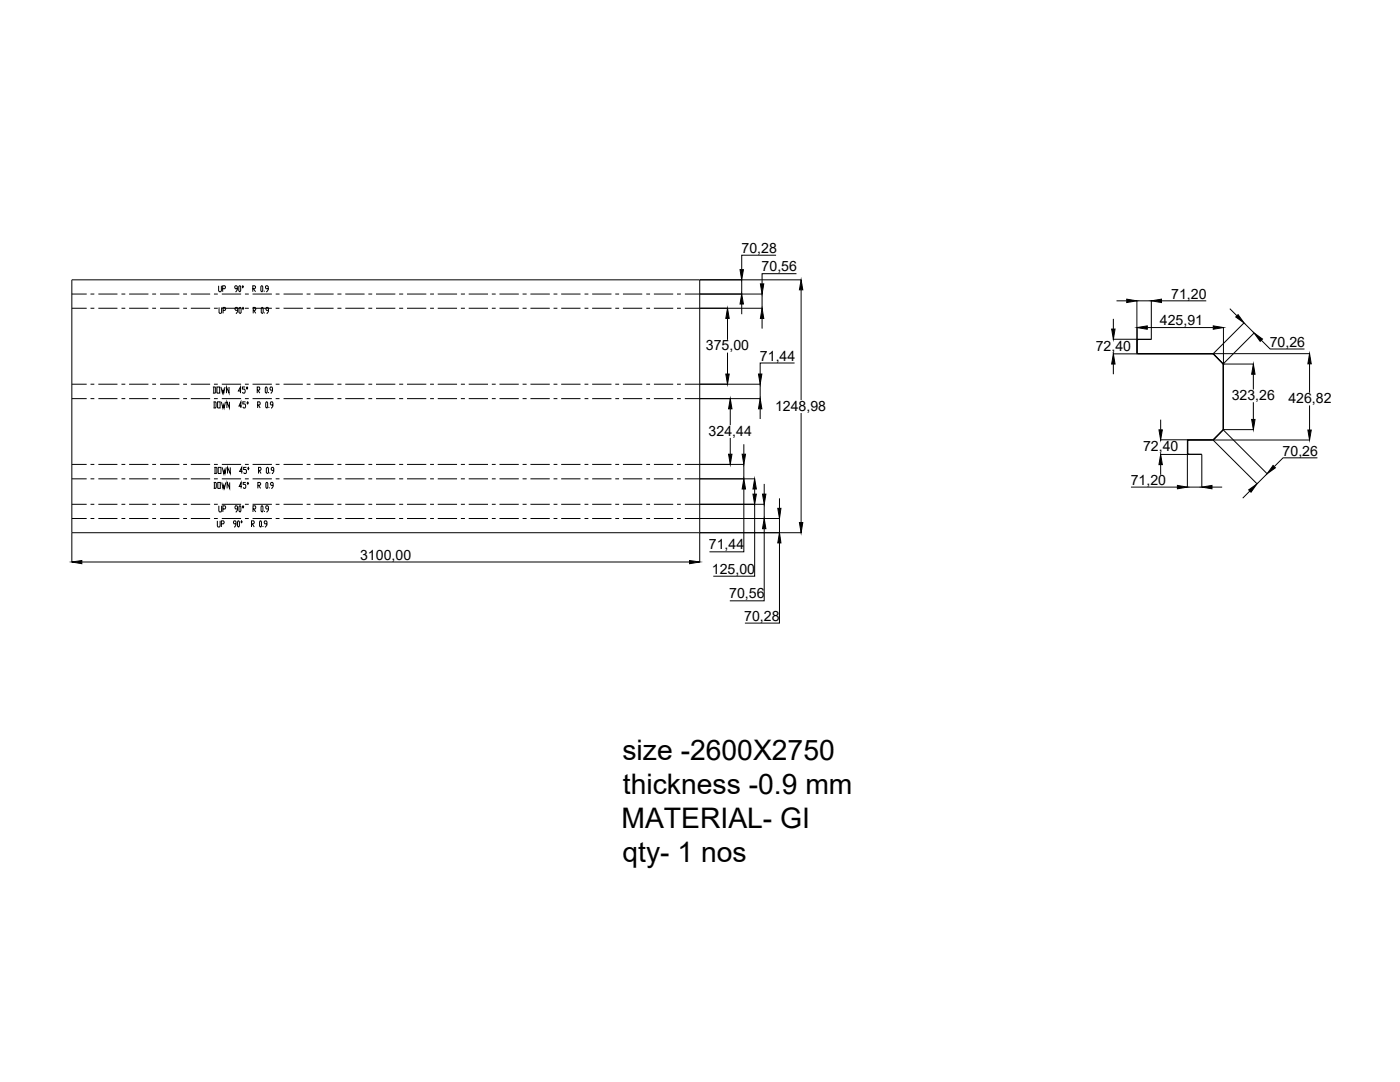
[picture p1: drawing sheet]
<svg xmlns="http://www.w3.org/2000/svg" width="279mm" height="216mm" viewBox="0 0 279 216" stroke-linecap="round" stroke-linejoin="round" font-family="sans-serif">
<!-- layer: 0 -->
<g fill="none" stroke="#000" stroke-width=".2">
<path d="M14.3 58.7h3M18.1 58.7h.7M19.6 58.7h3.8M24.2 58.7h.8M25.8 58.7h3.8M30.4 58.7h.7M31.9 58.7h3.9M36.6 58.7h.7M38.1 58.7h3.8M42.7 58.7h.8M43.6 57v1l.2 .2h.3l.1-.2v-1M44.3 58.7h3.8"/>
<path d="M44.4 57.6h.5l.1-.2-.1-.4h-.5v1.2M47.4 57.6h-.4l-.2-.2 .2-.4h.2l.2 .2v.6l-.4 .4M47.8 57l.2 .2-.1 1-.2-.2v-.8zM48.5 57l.1 .2-.1 .2-.2-.2zM48.9 58.7h.7M50.4 58.7h3.9M50.4 57.6h.4l.2-.2-.2-.4h-.4v1.2M50.6 57.6l.4 .6M52.2 57l.2 .2-.1 1-.2-.2v-.8zM52.7 58v.2M53.5 57.6h-.4l-.1-.2 .1-.4 .4 .2v.6l-.4 .4M55 58.7h.8"/>
<path d="M56.6 58.7h3.8M61.2 58.7h.8M62.7 58.7h3.9M67.3 58.7h.8M68.9 58.7h3.9M73.5 58.7h.8M75 58.7h3.9M79.7 58.7h.8M81.2 58.7h3.9M85.8 58.7h.8M87.4 58.7h3.8M92 58.7h.8"/>
<path d="M93.5 58.7h3.9M98.2 58.7h.7M99.7 58.7h3.8M104.3 58.7h.8M105.9 58.7h3.8M110.5 58.7h.7M112 58.7h3.9M116.7 58.7h.7M118.2 58.7h3.8M122.8 58.7h.8M124.3 58.7h3.9M129 58.7h.7"/>
<path d="M130.5 58.7h3.9M135.1 58.7h.8M136.7 58.7h15.4M139.6 55.8v56.4M148 55.8v2.9M152.1 58.7v2.8M154.9 50.9h-6.9v2.9M158.9 54.6h-6.8v2M159.9 57.8v22M159.9 55.8h-145.6v56.4M226.9 60v10.5l34.5 .1M229.8 60v7.7l-2.9 .1 .1-.2"/>
<path d="M14.3 61.5h3M14.3 76.7h3M14.3 79.5h3M18.1 61.5h.7M18.1 76.7h.7M18.1 79.5h.7M19.6 61.5h3.8M19.6 76.7h3.8M19.6 79.5h3.8M24.2 61.5h.8M24.2 76.7h.8M24.2 79.5h.8"/>
<path d="M25.8 61.5h3.8M25.8 76.7h3.8M25.8 79.5h3.8M30.4 61.5h.7M30.4 76.7h.7M30.4 79.5h.7M31.9 61.5h3.9M31.9 76.7h3.9M31.9 79.5h3.9M36.6 61.5h.7M36.6 76.7h.7M36.6 79.5h.7"/>
<path d="M38.1 61.5h3.8M38.1 76.7h3.8M38.1 79.5h3.8M42.5 77.2h.4l.1 .2v.8l-.1 .2h-.4M42.7 77.2v1.2M42.7 61.5h.8M42.7 76.7h.8M42.7 79.5h.8M43.3 77.2h.5v1.2h-.5zM43.7 61.3v1.1l.1 .1h.3l.1-.1v-1.1M44.1 77.2l.3 1.2 .1-.5 .1 .5 .3-1.2M44.3 61.5h3.8"/>
<path d="M44.3 76.7h3.8M44.3 79.5h3.8M44.5 61.9h.4l.1-.2-.1-.4h-.4v1.2M45.7 77.2v1.2l-.5-1.2v1.2M47.4 61.9h-.3l-.2-.2 .2-.4h.2l.1 .2v.6l-.3 .4M47.7 61.5l.2-.2 .2 .2v.9l-.1 .1-.3-.1zM48.1 78h-.5l.4-.8v1.2M48.5 61.3l.1 .2-.1 .2-.1-.2zM48.9 61.5h.7M48.9 76.7h.7M48.9 79.5h.7M48.9 77.2h-.5v.4h.4l.1 .6-.1 .2h-.3l-.1-.2"/>
<path d="M49.3 77.2l.1 .2-.1 .2-.1-.2zM50.4 61.5h3.9M50.4 76.7h3.9M50.4 79.5h3.9M50.5 61.9h.4l.1-.2-.1-.4h-.4v1.2M50.7 61.9l.3 .6M51.3 77.9h.4l.1-.3-.1-.4h-.4v1.2M51.5 77.9l.3 .5M52.3 61.3l.2 .2v.9l-.1 .1-.3-.1v-.9zM52.8 62.4v.1M53.1 77.2l.2 .2-.1 1-.3-.2zM53.6 61.9h-.4l-.1-.2 .1-.4h.3l.1 .2v.6l-.4 .4"/>
<path d="M53.6 78.2v.2M54.4 77.9h-.4l-.1-.3 .1-.4h.3l.1 .2v.6l-.4 .4M55 61.5h.8M55 76.7h.8M55 79.5h.8M56.6 61.5h3.8M56.6 76.7h3.8M56.6 79.5h3.8M61.2 61.5h.8M61.2 76.7h.8M61.2 79.5h.8M62.7 61.5h3.9"/>
<path d="M62.7 76.7h3.9M62.7 79.5h3.9M67.3 61.5h.8M67.3 76.7h.8M67.3 79.5h.8M68.9 61.5h3.9M68.9 76.7h3.9M68.9 79.5h3.9M73.5 61.5h.8M73.5 76.7h.8M73.5 79.5h.8M75 61.5h3.9"/>
<path d="M75 76.7h3.9M75 79.5h3.9M79.7 61.5h.8M79.7 76.7h.8M79.7 79.5h.8M81.2 61.5h3.9M81.2 76.7h3.9M81.2 79.5h3.9M85.8 61.5h.8M85.8 76.7h.8M85.8 79.5h.8M87.4 61.5h3.8"/>
<path d="M87.4 76.7h3.8M87.4 79.5h3.8M92 61.5h.8M92 76.7h.8M92 79.5h.8M93.5 61.5h3.9M93.5 76.7h3.9M93.5 79.5h3.9M98.2 61.5h.7M98.2 76.7h.7M98.2 79.5h.7M99.7 61.5h3.8"/>
<path d="M99.7 76.7h3.8M99.7 79.5h3.8M104.3 61.5h.8M104.3 76.7h.8M104.3 79.5h.8M105.9 61.5h3.8M105.9 76.7h3.8M105.9 79.5h3.8M110.5 61.5h.7M110.5 76.7h.7M110.5 79.5h.7M112 61.5h3.9"/>
<path d="M112 76.7h3.9M112 79.5h3.9M116.7 61.5h.7M116.7 76.7h.7M116.7 79.5h.7M118.2 61.5h3.8M118.2 76.7h3.8M118.2 79.5h3.8M122.8 61.5h.8M122.8 76.7h.8M122.8 79.5h.8M124.3 61.5h3.9"/>
<path d="M124.3 76.7h3.9M124.3 79.5h3.9M129 61.5h.7M129 76.7h.7M129 79.5h.7M130.5 61.5h3.9M130.5 76.7h3.9M130.5 79.5h3.9M135.1 61.5h.8M135.1 76.7h.8M135.1 79.5h.8M136.7 61.5h15.4"/>
<path d="M136.7 76.7h15.1M136.7 79.5h15.1M145.2 63.5v4.3M145.2 70.4v4.2M148 60.7v2M151.7 76.7v2.8M152.1 63.5v2.1M158.6 72.4h-6.9v2.2M222.2 70.4v.2h19.8M222.2 63.6v2.1M222.2 72.6v2.1M222.8 60h2.1"/>
<path d="M226.9 70.5l.1 .1M226.9 60h2.9M227 67.8h.1M227 70.5h.1M227 67.7h.1M227 70.6h.1M229 65.4h13.1M229.8 67.7h-7.6v.2M231.8 60h8.9M242 70.7h.1M242.1 70.5l2 2.1M244.1 72.6h.1"/>
<path d="M244.1 72.6h6.1M244.1 72.6v13.1M244.2 65.3v20.4M245.4 61.6l1.4 1.4M248.3 64.4l2 2M248.3 64.4l-6.2 6.2 2 2M250.1 74.7v3M250.3 66.4l-6.1 6.2M251.7 67.9l1.8 1.7h6.8M261.4 72.6v5.8M14.3 92.7h3M14.3 95.5h3"/>
<path d="M18.1 92.7h.7M18.1 95.5h.7M19.6 92.7h3.8M19.6 95.5h3.8M24.2 92.7h.8M24.2 95.5h.8M25.8 92.7h3.8M25.8 95.5h3.8M30.4 92.7h.7M30.4 95.5h.7M31.9 92.7h3.9M31.9 95.5h3.9"/>
<path d="M36.6 92.7h.7M36.6 95.5h.7M38.1 92.7h3.8M38.1 95.5h3.8M42.6 80.2h.4l.1 .2v.8l-.1 .2h-.4M42.7 96.3h.3l.2 .1v.8l-.2 .3h-.3M42.7 92.7h.8M42.7 95.5h.8M42.7 93.3h.5l.1 .2v.8l-.1 .2h-.5M42.7 80.2v1.2M42.8 96.3v1.2M42.9 93.3v1.2"/>
<path d="M43.4 80.2h.5v1.2h-.5zM43.5 96.3h.5v1.2h-.5zM43.5 93.3h.6v1.2h-.6zM44.2 80.2l.3 1.2 .1-.6 .1 .6 .3-1.2M44.3 96.3l.2 1.2 .1-.6 .2 .6 .3-1.2M44.3 92.7h3.8M44.3 95.5h3.8M44.4 93.3l.2 1.2 .2-.6 .1 .6 .3-1.2M45.8 80.2v1.2l-.5-1.2v1.2M45.8 96.3v1.2l-.5-1.2v1.2M46 93.3v1.2l-.6-1.2v1.2M48.2 81h-.5l.4-.8v1.2"/>
<path d="M48.2 97.1h-.5l.4-.8v1.2M48.4 94.1h-.6l.4-.8v1.2M48.9 92.7h.7M48.9 95.5h.7M49 80.2h-.5v.4h.4l.1 .2-.1 .6h-.3l-.1-.2M49.1 96.3h-.6v.3h.4l.2 .3-.2 .6h-.2l-.2-.3M49.2 93.3h-.6v.4h.5l.1 .2-.1 .6h-.3l-.2-.2M49.4 80.2l.2 .2-.2 .2-.1-.2zM49.5 96.3l.1 .1-.1 .2-.2-.2zM49.6 93.3l.1 .2-.1 .2-.2-.2zM50.4 92.7h3.9M50.4 95.5h3.9"/>
<path d="M51.4 80.8h.4l.1-.2-.1-.4h-.4v1.2M51.5 96.9h.3l.2-.3-.2-.3h-.3v1.2M51.5 80.8l.4 .6M51.6 93.9h.4l.1-.2-.1-.4h-.4v1.2M51.6 96.9l.4 .6M51.7 93.9l.4 .6M53.2 80.2l.2 .2-.1 1-.3-.2zM53.2 96.3l.3 .1-.2 1.1-.2-.3v-.8zM53.3 93.3l.3 .2-.1 1-.3-.2v-.8zM53.7 81.2v.2M53.7 97.2v.3M53.8 94.3v.2"/>
<path d="M54.5 80.8h-.4l-.1-.2 .1-.4h.2l.2 .2v.6l-.4 .4M54.5 96.9h-.4l-.1-.3 .1-.3h.3l.1 .1v.7l-.4 .4M54.6 93.9h-.3l-.2-.2 .2-.4h.2l.1 .2v.6l-.3 .4M55 92.7h.8M55 95.5h.8M56.6 92.7h3.8M56.6 95.5h3.8M61.2 92.7h.8M61.2 95.5h.8M62.7 92.7h3.9M62.7 95.5h3.9M67.3 92.7h.8"/>
<path d="M67.3 95.5h.8M68.9 92.7h3.9M68.9 95.5h3.9M73.5 92.7h.8M73.5 95.5h.8M75 92.7h3.9M75 95.5h3.9M79.7 92.7h.8M79.7 95.5h.8M81.2 92.7h3.9M81.2 95.5h3.9M85.8 92.7h.8"/>
<path d="M85.8 95.5h.8M87.4 92.7h3.8M87.4 95.5h3.8M92 92.7h.8M92 95.5h.8M93.5 92.7h3.9M93.5 95.5h3.9M98.2 92.7h.7M98.2 95.5h.7M99.7 92.7h3.8M99.7 95.5h3.8M104.3 92.7h.8"/>
<path d="M104.3 95.5h.8M105.9 92.7h3.8M105.9 95.5h3.8M110.5 92.7h.7M110.5 95.5h.7M112 92.7h3.9M112 95.5h3.9M116.7 92.7h.7M116.7 95.5h.7M118.2 92.7h3.8M118.2 95.5h3.8M122.8 92.7h.8"/>
<path d="M122.8 95.5h.8M124.3 92.7h3.9M124.3 95.5h3.9M129 92.7h.7M129 95.5h.7M130.5 92.7h3.9M130.5 95.5h3.9M135.1 92.7h.8M135.1 95.5h.8M136.7 92.7h11.8M136.7 95.5h14M145.7 81.6v3.2"/>
<path d="M145.7 87.4v3.2M148.4 97.6v12.5h-6.8M148.4 88.6v2M148.4 92.7v2.8M150.6 97.6v1M151.7 81.6v2M152.5 96.6v2M155.6 99.4v2M159.9 82.4v21.9M225.7 97.2h9.3M231.6 87.8h10.4M231.6 90.7l8.2-.1v6.6"/>
<path d="M231.6 83.7v2.1M231.6 87.8v.2M231.6 90.5v.2M231.6 92.7v2M237 90.6l.1 .1M237 90.6h.1M237 97.2h2.8M237.1 87.8h.1M237.1 90.6h.1M237.1 87.8h24.3M237.1 87.8v2.9M237.1 87.8l-.1 9.4"/>
<path d="M237.1 87.7l-.1 .1M241.9 97.2h2M242 87.7h.1M242.1 87.8l2-2zM242.1 87.8l8.8 8.8M242.1 87.8h.1M244.1 85.7h.1M244.1 85.7h6.1M244.2 85.8l8.7 8.8M244.2 85.7v.1M249.5 98l-1.5 1.4M250.1 80.3v3.4"/>
<path d="M252.9 94.5l-2 2.1M261.4 80.9v4.9M262.9 91.4h-6.8l-1.8 1.7M14.3 100.6h3M14.3 103.5h3M14.3 106.3h145.6M16.3 112.1h121.3M18.1 100.6h.7M18.1 103.5h.7M19.6 100.6h3.8M19.6 103.5h3.8M24.2 100.6h.8"/>
<path d="M24.2 103.5h.8M25.8 100.6h3.8M25.8 103.5h3.8M30.4 100.6h.7M30.4 103.5h.7M31.9 100.6h3.9M31.9 103.5h3.9M36.6 100.6h.7M36.6 103.5h.7M38.1 100.6h3.8M38.1 103.5h3.8M42.7 100.6h.8"/>
<path d="M42.7 103.5h.8M43.4 103.9v1l.1 .3h.3l.1-.3v-1M43.7 100.9v1l.1 .3h.3l.1-.3v-1M44.2 104.5h.4l.1-.2-.1-.4h-.4v1.3M44.3 100.6h3.8M44.3 103.5h3.8M44.5 101.6h.4l.1-.3-.1-.4h-.4v1.3M47.1 104.5h-.4l-.1-.2 .1-.4h.3l.1 .2v.6l-.4 .5M47.4 101.6h-.4l-.1-.3 .1-.4h.3l.1 .2v.7l-.4 .4M47.5 103.9l.3 .2-.1 1.1-.3-.3zM47.8 100.9l.3 .2-.2 1.1-.2-.3zM48.2 103.9l.1 .2-.1 .2-.1-.2z"/>
<path d="M48.5 100.9l.1 .2-.1 .2-.1-.2zM48.9 100.6h.7M48.9 103.5h.7M50.2 104.5h.4l.1-.2-.1-.4h-.4v1.3M50.3 104.5l.4 .7M50.4 100.6h3.9M50.4 103.5h3.9M50.5 101.6h.4l.1-.3-.1-.4h-.4v1.3M50.6 101.6l.4 .6M51.9 103.9l.3 .2-.1 1.1-.3-.3zM52.2 100.9l.3 .2-.1 1.1-.3-.3zM52.5 104.9v.3"/>
<path d="M52.8 101.9v.3M53.3 104.5h-.4l-.2-.2 .2-.4h.2l.2 .2v.6l-.4 .5M53.6 101.6h-.4l-.2-.3 .2-.4h.2l.2 .2v.7l-.4 .4M55 100.6h.8M55 103.5h.8M56.6 100.6h3.8M56.6 103.5h3.8M61.2 100.6h.8M61.2 103.5h.8M62.7 100.6h3.9M62.7 103.5h3.9M67.3 100.6h.8"/>
<path d="M67.3 103.5h.8M68.9 100.6h3.9M68.9 103.5h3.9M73.5 100.6h.8M73.5 103.5h.8M75 100.6h3.9M75 103.5h3.9M79.7 100.6h.8M79.7 103.5h.8M81.2 100.6h3.9M81.2 103.5h3.9M85.8 100.6h.8"/>
<path d="M85.8 103.5h.8M87.4 100.6h3.8M87.4 103.5h3.8M92 100.6h.8M92 103.5h.8M93.5 100.6h3.9M93.5 103.5h3.9M98.2 100.6h.7M98.2 103.5h.7M99.7 100.6h3.8M99.7 103.5h3.8M104.3 100.6h.8"/>
<path d="M104.3 103.5h.8M105.9 100.6h3.8M105.9 103.5h3.8M110.5 100.6h.7M110.5 103.5h.7M112 100.6h3.9M112 103.5h3.9M116.7 100.6h.7M116.7 103.5h.7M118.2 100.6h3.8M118.2 103.5h3.8M122.8 100.6h.8"/>
<path d="M122.8 103.5h.8M124.3 100.6h3.9M124.3 103.5h3.9M129 100.6h.7M129 103.5h.7M130.5 100.6h3.9M130.5 103.5h3.9M135.1 100.6h.8M135.1 103.5h.8M136.7 100.6h15.9M136.7 103.5h18.9v2.8M150.6 100.6v14.4h-8.2"/>
<path d="M152.5 105.5v14.4h-6.8M152.5 100.6v2.9M155.6 108.3v16h-6.9"/>
</g>
<g fill="#000" stroke="#000" stroke-width=".2">
<path d="M147.7 53.8h.7l-.4 2zM151.8 56.6h.6l-.3 2.1zM159.9 55.8l.3 2h-.7zM224.9 59.7l2 .3-2 .4zM229.8 60l2-.3v.7zM144.9 74.6h.6l-.3 2.1zM145.2 61.5l.3 2h-.6zM148 58.7l.4 2h-.7zM151.4 74.6h.6l-.3 2.1zM152.1 61.5l.3 2h-.6zM221.9 65.7h.6l-.3 2zM222.2 70.6l.3 2h-.6z"/>
<path d="M226.9 65.4l2.1-.4v.7zM242.1 65l2.1 .4-2.1 .3zM246.6 63.2l.5-.4 1.2 1.6zM250.1 72.6l.4 2.1h-.7zM250.3 66.4l1.7 1.2-.5 .5zM261.4 70.6l.3 2h-.7zM145.4 90.6h.7l-.4 2.1zM145.7 79.5l.4 2.1h-.7zM148.1 90.6h.7l-.4 2.1zM148.4 95.5l.4 2.1h-.7zM150.6 95.5l.3 2.1h-.6zM150.3 98.6h.6l-.3 2z"/>
<path d="M151.7 79.5l.3 2.1h-.6zM152.2 98.6h.7l-.4 2zM231.3 85.8h.7l-.4 2zM231.6 90.7l.4 2h-.7zM235 96.9l2 .3-2 .3zM239.8 97.2l2.1-.3v.6zM249.2 97.7l1.7-1.1-1.2 1.6zM249.8 83.7h.7l-.4 2zM254.1 92.9l.4 .4-1.6 1.2zM261 85.8h.7l-.3 2zM14.3 112.1l2-.3v.7zM137.6 111.8l2 .3-2 .4z"/>
<path d="M152.5 103.5l.4 2h-.7zM155.2 101.4h.7l-.3 2.1zM155.6 106.3l.3 2h-.7zM159.5 104.3h.7l-.3 2z"/>
</g>
<g font-size="5.6">
<text x="124.2" y="151.7">size -2600X2750</text>
<text x="124.3" y="158.5">thickness -0.9 mm</text>
<text x="124" y="165.3">MATERIAL- GI</text>
<text x="124.2" y="172">qty- 1 nos</text>
</g>
<g font-size="2.8">
<text x="148" y="50.5">70,28</text>
<text x="152" y="54.1">70,56</text>
<text x="233.8" y="59.6">71,20</text>
<text x="231.5" y="64.9">425,91</text>
<text x="140.9" y="69.9">375,00</text>
<text x="151.7" y="72">71,44</text>
<text x="218.7" y="70">72,40</text>
<text x="253.4" y="69.2">70,26</text>
<text x="154.7" y="82">1248,98</text>
<text x="245.8" y="79.8">323,26</text>
<text x="257.1" y="80.4">426,82</text>
<text x="141.4" y="86.9">324,44</text>
<text x="228.1" y="90">72,40</text>
<text x="256" y="90.9">70,26</text>
<text x="225.7" y="96.7">71,20</text>
<text x="71.9" y="111.7">3100,00</text>
<text x="141.5" y="109.6">71,44</text>
<text x="142.1" y="114.5">125,00</text>
<text x="145.5" y="119.4">70,56</text>
<text x="148.5" y="123.9">70,28</text>
</g>
</svg>
